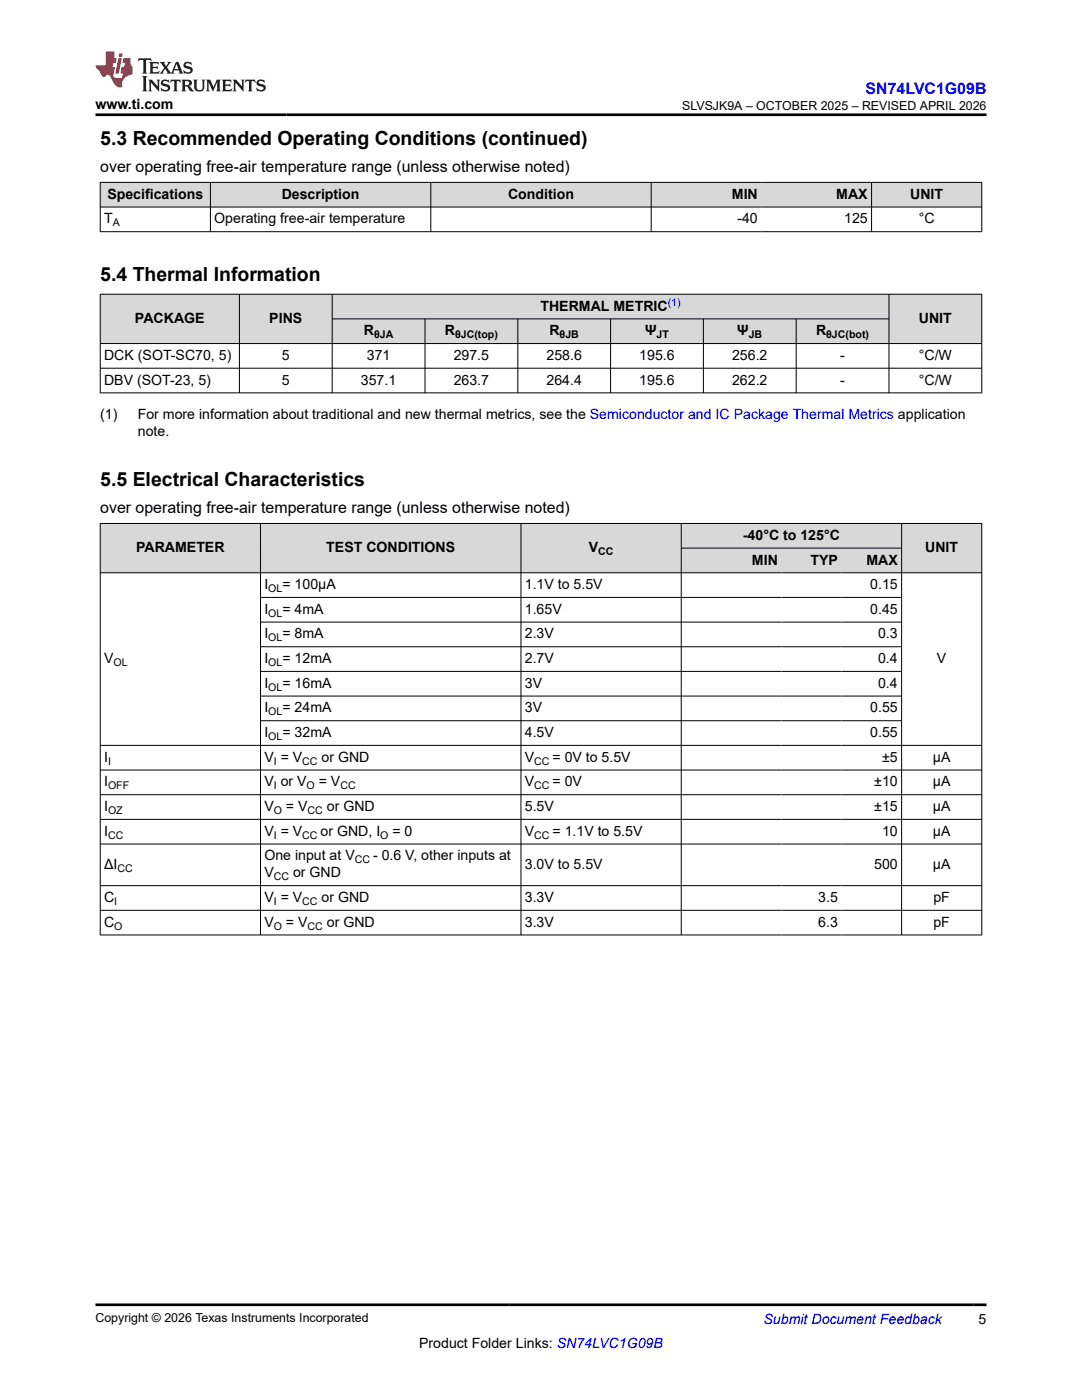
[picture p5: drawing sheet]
<svg xmlns="http://www.w3.org/2000/svg" width="216mm" height="279mm" viewBox="0 0 216 279" stroke-linecap="round" stroke-linejoin="round" font-family="sans-serif">
<g fill="#d8d8d8">
<path d="M20 36.4h175.9v4.9h-175.9z" fill-rule="evenodd"/>
<path d="M20.1 36.5h21.8v4.8h-21.8z" fill-rule="evenodd"/>
<path d="M42 36.5h43.9v4.8h-43.9z" fill-rule="evenodd"/>
<path d="M86 36.5h43.9v4.8h-43.9z" fill-rule="evenodd"/>
<path d="M130 36.5h21.9v4.8h-21.9z" fill-rule="evenodd"/>
<path d="M151.9 36.5h22v4.8h-22z" fill-rule="evenodd"/>
<path d="M174 36.5h21.8v4.8h-21.8z" fill-rule="evenodd"/>
</g>
<path d="M19.9 36.4h176.1M20 36.3v10M42 36.3v10M86 36.3v10M129.9 36.3v10M173.9 36.3v10M195.9 36.3v10M19.9 41.3h176.1M19.9 46.2h176.1" fill="none" stroke="#000" stroke-width=".2"/>
<g fill="#d8d8d8">
<path d="M20 58.7h175.9v4.9h-175.9z" fill-rule="evenodd"/>
<path d="M20.1 58.8h27.6v9.7h-27.6z" fill-rule="evenodd"/>
<path d="M47.8 58.8h18.4v9.7h-18.4z" fill-rule="evenodd"/>
<path d="M66.4 58.8h110.9v4.8h-110.9z" fill-rule="evenodd"/>
<path d="M177.4 58.8h18.4v9.7h-18.4z" fill-rule="evenodd"/>
<path d="M66.4 63.7h18.3v4.8h-18.3z" fill-rule="evenodd"/>
<path d="M84.9 63.7h18.4v4.8h-18.4z" fill-rule="evenodd"/>
<path d="M103.4 63.7h18.4v4.8h-18.4z" fill-rule="evenodd"/>
<path d="M121.9 63.7h18.4v4.8h-18.4z" fill-rule="evenodd"/>
<path d="M140.4 63.7h18.4v4.8h-18.4z" fill-rule="evenodd"/>
<path d="M158.9 63.7h18.4v4.8h-18.4z" fill-rule="evenodd"/>
</g>
<g fill="none" stroke="#000" stroke-width=".2">
<path d="M19.9 58.7h176.1M20 58.7v19.8M47.8 58.7v19.8M66.3 58.7v19.8M177.4 58.7v19.8M195.9 58.7v19.8M19.9 68.6h176.1M19.9 73.5h176.1M19.9 78.4h176.1M66.3 63.6h111.1M84.8 63.6v14.9M103.3 63.6v14.9"/>
<path d="M121.8 63.6v14.9M140.4 63.6v14.9M158.9 63.6v14.9"/>
</g>
<g fill="#d8d8d8">
<path d="M20 104.5h175.9v4.9h-175.9z" fill-rule="evenodd"/>
<path d="M20.1 104.5h31.8v9.7h-31.8z" fill-rule="evenodd"/>
<path d="M52 104.5h51.9v9.7h-51.9z" fill-rule="evenodd"/>
<path d="M104 104.5h31.9v9.7h-31.9z" fill-rule="evenodd"/>
<path d="M136 104.5h43.8v4.8h-43.8z" fill-rule="evenodd"/>
<path d="M180 104.5h15.8v9.7h-15.8z" fill-rule="evenodd"/>
<path d="M136 109.4h19.9v4.8h-19.9z" fill-rule="evenodd"/>
<path d="M155.9 109.4h12v4.8h-12z" fill-rule="evenodd"/>
<path d="M167.9 109.4h11.9v4.8h-11.9z" fill-rule="evenodd"/>
</g>
<g fill="none" stroke="#000" stroke-width=".2">
<path d="M19.9 104.5h176.1M19.9 114.3h176.1M20 104.4v82.3M52 104.4v82.3M52 119.2h128M104 104.4v82.3M135.9 104.4v82.3M135.9 109.4h44.1M179.9 104.4v82.3M195.9 104.4v82.3M52 124.2h128M52 129.1h128"/>
<path d="M52 134h128M52 138.9h128M19.9 148.8h176.1M19.9 153.7h176.1M19.9 158.6h176.1M52 143.8h128M19.9 163.5h176.1M19.9 168.4h176.1M19.9 176.8h176.1M19.9 181.7h176.1M19.9 186.6h176.1"/>
</g>
<path d="M27.7 11.6l-.2 .6 .5-.2h.6v.1v2.2l-.2 .4h1l-.2-.4v-2.2v-.1h.5l.5 .2-.1-.6zM29.8 12.4l.2 .3v1.6l-.2 .4h1.9l.1-.6a1.08 1.08 0 0 1-1.3 .2v-.7h.6l.4 .2v-.7l-.4 .2h-.6v-.5l.2-.2a1 1 0 0 1 1 .3l-.1-.5zM31.8 12.4l1 1.1-1 1.2h.9l-.2-.2 .4-.8 .5 .8-.2 .2h1.6l-.2-.2 .1-.5h1l.1 .5-.1 .2h.9l-.2-.4-.8-1.9h-.5l-1 2.1-.8-1.1 .9-1h-.8l.2 .2-.5 .6-.3-.6 .1-.2zM35.2 12.8l.4 1h-.8zM36.8 12.5a.65 .65 0 0 0-.2 .7 .65 .65 0 0 0 .6 .5l.7 .1 .1 .3a.79 .79 0 0 1-.7 .4 .79 .79 0 0 1-.7-.5l.1 .7 .2-.1a.93 .93 0 0 0 1.1 0 .93 .93 0 0 0 .4-.9 1.46 1.46 0 0 0-1.2-.6l-.1-.3a1.09 1.09 0 0 1 1.2 .2l-.2-.6-.1 .1-.6-.2zM28.4 15.2l.2 .4v2.2l-.2 .4h1l-.2-.4v-2.2l.2-.4zM29.6 15.9l.2 .4v1.5l-.2 .4h.8l-.3-.4v-1.3l1.7 1.8v-2l.2-.4h-.8l.2 .2 .1 1.1-1.2-1.3zM32.3 16a.65 .65 0 0 0-.2 .8 .65 .65 0 0 0 .7 .4l.6 .2 .1 .2a.79 .79 0 0 1-.7 .4 .79 .79 0 0 1-.7-.5l.1 .7 .2-.1a.93 .93 0 0 0 1.1 .1 .93 .93 0 0 0 .4-1 1.46 1.46 0 0 0-1.2-.5l-.1-.4a1.09 1.09 0 0 1 1.2 .2l-.2-.6-.1 .1-.6-.1zM34.1 15.9l-.1 .6a.63 .63 0 0 1 .7-.3l.1 1.6-.3 .4h1l-.2-.4v-1.6a.66 .66 0 0 1 .8 .3l-.1-.6zM36.2 15.9l.2 .4v1.5l-.2 .4h.9l-.2-.2v-.7h.5l.1 .2a.79 .79 0 0 0 1.2 .6l-1-.9a.61 .61 0 0 0 .6-.6 .61 .61 0 0 0-.5-.7zM36.9 16.2h.2a.47 .47 0 0 1 .5 .1 .47 .47 0 0 1 .1 .5l-.2 .1-.6 .1zM38.5 15.9l.2 .2a2.27 2.27 0 0 0 .4 2 1.04 1.04 0 0 0 1.7-.7v-1.3l.2-.2h-.8l.2 .4v1.1a.6 .6 0 0 1-.6 .6 .6 .6 0 0 1-.6-.6v-1.1l.3-.4zM41.1 15.9l.2 .4v1.5l-.2 .4h.7l-.2-.4v-1.4l.9 1.9 .8-1.9v1.4l-.2 .4h1l-.3-.4v-1.5l.3-.4h-.8l-.7 1.5-.7-1.5zM44.3 15.9l.2 .4v1.5l-.2 .4h1.9l.1-.6a1.09 1.09 0 0 1-1.3 .2v-.7h.6l.4 .2v-.6l-.4 .2h-.6v-.6l.2-.1a1.01 1.01 0 0 1 1 .3l-.1-.6zM46.4 15.9l.3 .4v1.5l-.3 .4h.8l-.2-.4v-1.3l1.6 1.8v-2l.2-.4h-.7l.2 .2v1.1l-1.2-1.3zM49 15.9l-.1 .6a.63 .63 0 0 1 .8-.3v1.6l-.3 .4h1l-.2-.4v-1.6a.66 .66 0 0 1 .8 .3l-.1-.6zM51.4 16a.65 .65 0 0 0-.2 .8 .65 .65 0 0 0 .6 .4l.6 .2 .2 .2a.79 .79 0 0 1-.8 .4 .79 .79 0 0 1-.6-.5l.1 .7 .2-.1a.93 .93 0 0 0 1 .1 .93 .93 0 0 0 .5-1 1.46 1.46 0 0 0-1.3-.5l-.1-.4a1.09 1.09 0 0 1 1.3 .2l-.2-.6-.2 .1-.5-.1z" fill="#231f20"/>
<path d="M21.1 10.3v2.7h-2.1l.1 .4 .9 1a.95 .95 0 0 0 .9 .9 .59 .59 0 0 1 .6-.4 .59 .59 0 0 1 .5 .3l.4 .8a1.59 1.59 0 0 0 2.1 1.4 1.61 1.61 0 0 1 1-2.3l1-.3-.1-1.5a1.59 1.59 0 0 1-.4-1.7h-1.4l-.2 .9h.5l-.1 .9h-.5l-.2 .9v.3l.4 .1-.2 .9h-.6a.73 .73 0 0 1-1.1-.7l.3-1.5h-.5l.2-.9h.5l.2-.9h-.5v-1.3zM23.6 11.6l-.6 3.1h.7l.6-3.1zM23.8 10.7l-.1 .6h.7l.1-.6z" fill="#ed1c24"/>
<path d="M19 22.9h177.8M19 260.4h177.8" fill="none" stroke="#000" stroke-width=".53"/>
<g font-size="3.9">
<text x="20" y="28.8">5.3 Recommended Operating Conditions (continued)</text>
<text x="20" y="56">5.4 Thermal Information</text>
<text x="20" y="96.9">5.5 Electrical Characteristics</text>
</g>
<text font-size="3.2" fill="#00f" x="172.7" y="18.7">SN74LVC1G09B</text>
<g font-size="3.2">
<text x="20" y="34.3">over operating free-air temperature range (unless otherwise noted)</text>
<text x="20" y="102.4">over operating free-air temperature range (unless otherwise noted)</text>
</g>
<g font-size="2.8">
<text x="19" y="21.8">www.ti.com</text>
<text x="21.4" y="39.7">Specifications</text>
<text x="56.2" y="39.7">Description</text>
<text x="101.4" y="39.7">Condition</text>
<text x="146" y="39.7">MIN</text>
<text x="166.9" y="39.7">MAX</text>
<text x="181.6" y="39.7">UNIT</text>
<text x="20.8" y="44.6">T</text>
<text x="42.8" y="44.6">Operating free-air temperature</text>
<text x="147.1" y="44.6">-40</text>
<text x="168.4" y="44.6">125</text>
<text x="183.3" y="44.6">°C</text>
<text x="26.9" y="64.5">PACKAGE</text>
<text x="53.7" y="64.5">PINS</text>
<text x="107.8" y="62">THERMAL METRIC</text>
<text x="183.4" y="64.5">UNIT</text>
<text x="20.8" y="71.8">DCK (SOT-SC70, 5)</text>
<text x="56.2" y="71.8">5</text>
<text x="72.6" y="66.9">R</text>
<text x="73.2" y="71.8">371</text>
<text x="88.8" y="66.9">R</text>
<text x="90.5" y="71.8">297.5</text>
<text x="109" y="71.8">258.6</text>
<text x="109.6" y="66.9">R</text>
<text x="127.6" y="71.8">195.6</text>
<text x="128.7" y="66.9">Ψ</text>
<text x="146.1" y="71.8">256.2</text>
<text x="147.1" y="66.9">Ψ</text>
<text x="162.8" y="66.9">R</text>
<text x="167.7" y="71.8">-</text>
<text x="183.3" y="71.8">°C/W</text>
<text x="20.8" y="76.8">DBV (SOT-23, 5)</text>
<text x="56.2" y="76.8">5</text>
<text x="72" y="76.8">357.1</text>
<text x="90.5" y="76.8">263.7</text>
<text x="109" y="76.8">264.4</text>
<text x="127.6" y="76.8">195.6</text>
<text x="146.1" y="76.8">262.2</text>
<text x="167.7" y="76.8">-</text>
<text x="183.3" y="76.8">°C/W</text>
<text x="20" y="83.6">(1)</text>
<text x="27.5" y="83.6">For more information about traditional and new thermal metrics, see the Semiconductor and IC Package Thermal Metrics application</text>
<text x="27.5" y="86.9">note.</text>
<text x="148.2" y="107.7">-40°C to 125°C</text>
<text x="27.2" y="110.2">PARAMETER</text>
<text x="65.1" y="110.2">TEST CONDITIONS</text>
<text x="117.5" y="110.2">V</text>
<text x="150" y="112.7">MIN</text>
<text x="161.7" y="112.7">TYP</text>
<text x="172.9" y="112.7">MAX</text>
<text x="184.6" y="110.2">UNIT</text>
<text x="52.7" y="117.6">I</text>
<text x="56.4" y="117.6">= 100μA</text>
<text x="104.7" y="117.6">1.1V to 5.5V</text>
<text x="173.6" y="117.6">0.15</text>
<text x="52.7" y="122.5">I</text>
<text x="56.4" y="122.5">= 4mA</text>
<text x="104.7" y="122.5">1.65V</text>
<text x="173.6" y="122.5">0.45</text>
<text x="52.7" y="127.4">I</text>
<text x="56.4" y="127.4">= 8mA</text>
<text x="104.7" y="127.4">2.3V</text>
<text x="175.2" y="127.4">0.3</text>
<text x="20.8" y="132.3">V</text>
<text x="52.7" y="132.3">I</text>
<text x="52.7" y="137.3">I</text>
<text x="56.4" y="132.3">= 12mA</text>
<text x="56.4" y="137.3">= 16mA</text>
<text x="104.7" y="132.3">2.7V</text>
<text x="104.7" y="137.3">3V</text>
<text x="175.2" y="132.3">0.4</text>
<text x="175.2" y="137.3">0.4</text>
<text x="187" y="132.3">V</text>
<text x="52.7" y="142.2">I</text>
<text x="56.4" y="142.2">= 24mA</text>
<text x="104.7" y="142.2">3V</text>
<text x="173.6" y="142.2">0.55</text>
<text x="52.7" y="147.1">I</text>
<text x="56.4" y="147.1">= 32mA</text>
<text x="104.7" y="147.1">4.5V</text>
<text x="173.6" y="147.1">0.55</text>
<text x="20.8" y="152">I</text>
<text x="52.7" y="152">V = V</text>
<text x="64.2" y="152">or GND</text>
<text x="104.7" y="152">V</text>
<text x="110.2" y="152">= 0V to 5.5V</text>
<text x="176" y="152">±5</text>
<text x="186.2" y="152">µA</text>
<text x="20.8" y="157">I</text>
<text x="20.8" y="161.9">I</text>
<text x="52.7" y="157">V or V</text>
<text x="52.7" y="161.9">V</text>
<text x="57.1" y="161.9">= V</text>
<text x="63.6" y="157">= V</text>
<text x="65.2" y="161.9">or GND</text>
<text x="104.7" y="157">V</text>
<text x="104.7" y="161.9">5.5V</text>
<text x="110.2" y="157">= 0V</text>
<text x="174.5" y="157">±10</text>
<text x="174.5" y="161.9">±15</text>
<text x="186.2" y="157">µA</text>
<text x="186.2" y="161.9">µA</text>
<text x="20.8" y="166.8">I</text>
<text x="52.7" y="166.8">V = V</text>
<text x="64" y="166.8">or GND, I</text>
<text x="78.3" y="166.8">= 0</text>
<text x="104.7" y="166.8">V</text>
<text x="110.2" y="166.8">= 1.1V to 5.5V</text>
<text x="176" y="166.8">10</text>
<text x="186.2" y="166.8">µA</text>
<text x="20.8" y="173.4">ΔI</text>
<text x="52.7" y="171.7">One input at V</text>
<text x="74.4" y="171.7">- 0.6 V, other inputs at</text>
<text x="104.7" y="173.4">3.0V to 5.5V</text>
<text x="174.4" y="173.4">500</text>
<text x="186.2" y="173.4">µA</text>
<text x="52.7" y="175.1">V</text>
<text x="58.5" y="175.1">or GND</text>
<text x="20.8" y="180">C</text>
<text x="20.8" y="184.9">C</text>
<text x="52.7" y="180">V = V</text>
<text x="52.7" y="184.9">V</text>
<text x="57.1" y="184.9">= V</text>
<text x="64.2" y="180">or GND</text>
<text x="65.2" y="184.9">or GND</text>
<text x="104.7" y="180">3.3V</text>
<text x="104.7" y="184.9">3.3V</text>
<text x="163.3" y="180">3.5</text>
<text x="163.3" y="184.9">6.3</text>
<text x="186.3" y="180">pF</text>
<text x="186.3" y="184.9">pF</text>
<text x="83.6" y="269">Product Folder Links: SN74LVC1G09B</text>
<text x="195.3" y="264.2">5</text>
</g>
<text font-size="2.8" fill="#00f" x="152.4" y="264.2">Submit Document Feedback</text>
<g font-size="2.5">
<text x="136.1" y="21.9">SLVSJK9A – OCTOBER 2025 – REVISED APRIL 2026</text>
<text x="19" y="263.9">Copyright © 2026 Texas Instruments Incorporated</text>
</g>
<g font-size="2.1">
<text x="22.5" y="45.2">A</text>
<text x="74.6" y="67.5">θJA</text>
<text x="90.8" y="67.5">θJC(top)</text>
<text x="111.7" y="67.5">θJB</text>
<text x="131" y="67.5">JT</text>
<text x="149.4" y="67.5">JB</text>
<text x="164.9" y="67.5">θJC(bot)</text>
<text x="119.4" y="110.8">CC</text>
<text x="53.5" y="118.1">OL</text>
<text x="53.5" y="123.1">OL</text>
<text x="53.5" y="128">OL</text>
<text x="22.6" y="132.9">OL</text>
<text x="53.5" y="132.9">OL</text>
<text x="53.5" y="137.8">OL</text>
<text x="53.5" y="142.8">OL</text>
<text x="53.5" y="147.7">OL</text>
<text x="21.6" y="152.6">I</text>
<text x="54.6" y="152.6">I</text>
<text x="60.3" y="152.6">CC</text>
<text x="106.6" y="152.6">CC</text>
<text x="21.6" y="157.5">OFF</text>
<text x="54.6" y="157.5">I</text>
<text x="61.2" y="157.5">O</text>
<text x="67.9" y="157.5">CC</text>
<text x="106.6" y="157.5">CC</text>
<text x="21.6" y="162.4">OZ</text>
<text x="21.6" y="167.4">CC</text>
<text x="54.6" y="162.4">O</text>
<text x="54.6" y="167.4">I</text>
<text x="60.3" y="167.4">CC</text>
<text x="61.4" y="162.4">CC</text>
<text x="75.9" y="167.4">O</text>
<text x="106.6" y="167.4">CC</text>
<text x="23.4" y="174">CC</text>
<text x="70.8" y="172.3">CC</text>
<text x="54.6" y="175.7">CC</text>
<text x="22.8" y="180.6">I</text>
<text x="22.8" y="185.5">O</text>
<text x="54.6" y="180.6">I</text>
<text x="54.6" y="185.5">O</text>
<text x="60.3" y="180.6">CC</text>
<text x="61.4" y="185.5">CC</text>
</g>
<text font-size="2.1" fill="#00f" x="133.2" y="61.1">(1)</text>
</svg>
